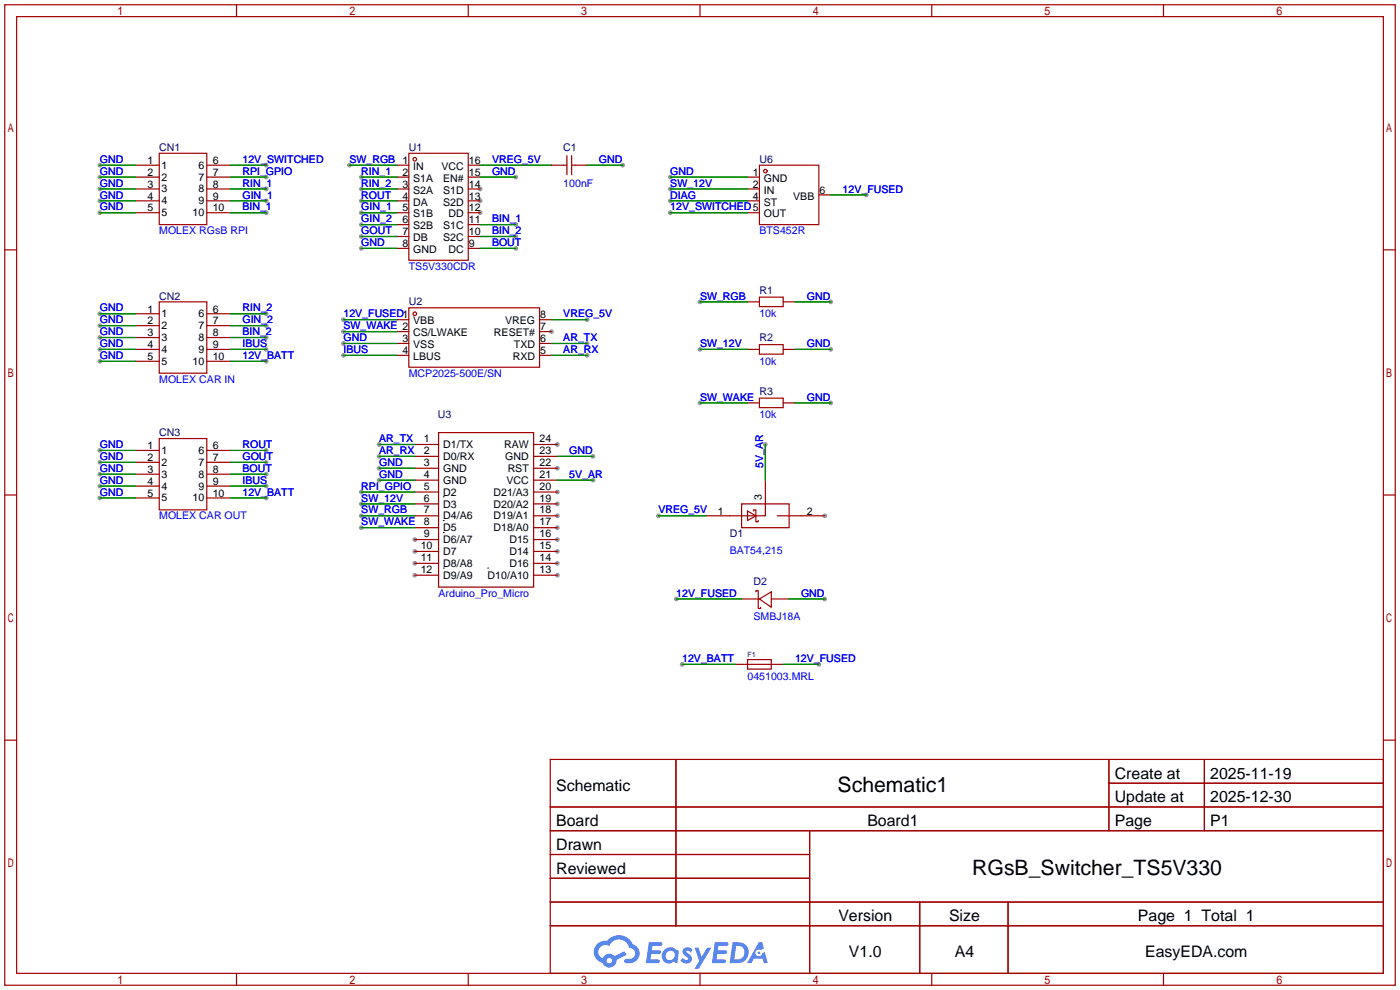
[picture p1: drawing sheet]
<svg xmlns="http://www.w3.org/2000/svg" width="299mm" height="212mm" viewBox="0 0 299 212" stroke-linecap="round" stroke-linejoin="round" font-family="sans-serif">
<g fill="#999">
<circle cx="102.6" cy="45.5" r=".51"/>
<circle cx="102.6" cy="42.9" r=".51"/>
<circle cx="102.6" cy="40.4" r=".51"/>
<circle cx="117.9" cy="70.9" r=".51"/>
<circle cx="88.6" cy="117.9" r=".51"/>
<circle cx="88.6" cy="120.4" r=".51"/>
<circle cx="88.6" cy="122.9" r=".51"/>
<circle cx="119.1" cy="122.9" r=".51"/>
<circle cx="119.1" cy="120.4" r=".51"/>
<circle cx="119.1" cy="117.9" r=".51"/>
<circle cx="119.1" cy="115.3" r=".51"/>
<circle cx="119.1" cy="112.8" r=".51"/>
<circle cx="119.1" cy="110.2" r=".51"/>
<circle cx="119.1" cy="107.7" r=".51"/>
<circle cx="119.1" cy="105.2" r=".51"/>
<circle cx="119.1" cy="100.1" r=".51"/>
<circle cx="119.1" cy="95" r=".51"/>
<circle cx="88.6" cy="115.3" r=".51"/>
<circle cx="176.3" cy="110.2" r=".51"/>
<circle cx="77.2" cy="37.8" r=".51"/>
<circle cx="77.2" cy="40.4" r=".51"/>
<circle cx="77.2" cy="42.9" r=".51"/>
<circle cx="77.2" cy="45.5" r=".51"/>
<circle cx="77.2" cy="48" r=".51"/>
<circle cx="77.2" cy="50.5" r=".51"/>
<circle cx="77.2" cy="53.1" r=".51"/>
<circle cx="110.2" cy="48" r=".51"/>
<circle cx="110.2" cy="50.5" r=".51"/>
<circle cx="110.2" cy="53.1" r=".51"/>
<circle cx="21.3" cy="67.1" r=".51"/>
<circle cx="21.3" cy="69.6" r=".51"/>
<circle cx="21.3" cy="72.1" r=".51"/>
<circle cx="21.3" cy="74.7" r=".51"/>
<circle cx="21.3" cy="77.2" r=".51"/>
<circle cx="56.9" cy="77.2" r=".51"/>
<circle cx="56.9" cy="74.7" r=".51"/>
<circle cx="56.9" cy="72.1" r=".51"/>
<circle cx="56.9" cy="69.6" r=".51"/>
<circle cx="56.9" cy="67.1" r=".51"/>
<circle cx="21.3" cy="96.3" r=".51"/>
<circle cx="21.3" cy="98.8" r=".51"/>
<circle cx="21.3" cy="101.3" r=".51"/>
<circle cx="21.3" cy="103.9" r=".51"/>
<circle cx="21.3" cy="106.4" r=".51"/>
<circle cx="56.9" cy="106.4" r=".51"/>
<circle cx="56.9" cy="103.9" r=".51"/>
<circle cx="56.9" cy="101.3" r=".51"/>
<circle cx="56.9" cy="98.8" r=".51"/>
<circle cx="56.9" cy="96.3" r=".51"/>
<circle cx="110.2" cy="37.8" r=".51"/>
<circle cx="74.7" cy="35.3" r=".51"/>
<circle cx="56.9" cy="35.3" r=".51"/>
<circle cx="56.9" cy="37.8" r=".51"/>
<circle cx="56.9" cy="40.4" r=".51"/>
<circle cx="56.9" cy="42.9" r=".51"/>
<circle cx="56.9" cy="45.5" r=".51"/>
<circle cx="21.3" cy="45.5" r=".51"/>
<circle cx="21.3" cy="42.9" r=".51"/>
<circle cx="21.3" cy="40.4" r=".51"/>
<circle cx="21.3" cy="37.8" r=".51"/>
<circle cx="21.3" cy="35.3" r=".51"/>
<circle cx="125.5" cy="68.3" r=".51"/>
<circle cx="125.5" cy="73.4" r=".51"/>
<circle cx="125.5" cy="75.9" r=".51"/>
<circle cx="73.4" cy="68.3" r=".51"/>
<circle cx="73.4" cy="70.9" r=".51"/>
<circle cx="73.4" cy="73.4" r=".51"/>
<circle cx="73.4" cy="75.9" r=".51"/>
<circle cx="133.1" cy="35.3" r=".51"/>
<circle cx="143.3" cy="37.8" r=".51"/>
<circle cx="143.3" cy="40.4" r=".51"/>
<circle cx="143.3" cy="42.9" r=".51"/>
<circle cx="143.3" cy="45.5" r=".51"/>
<circle cx="185.2" cy="41.7" r=".51"/>
<circle cx="81" cy="95" r=".51"/>
<circle cx="81" cy="97.5" r=".51"/>
<circle cx="81" cy="100.1" r=".51"/>
<circle cx="81" cy="102.6" r=".51"/>
<circle cx="126.7" cy="97.5" r=".51"/>
<circle cx="126.7" cy="102.6" r=".51"/>
<circle cx="77.2" cy="105.2" r=".51"/>
<circle cx="77.2" cy="107.7" r=".51"/>
<circle cx="77.2" cy="110.2" r=".51"/>
<circle cx="77.2" cy="112.8" r=".51"/>
<circle cx="177.5" cy="64.5" r=".51"/>
<circle cx="177.5" cy="74.7" r=".51"/>
<circle cx="177.5" cy="86.1" r=".51"/>
<circle cx="149.6" cy="86.1" r=".51"/>
<circle cx="149.6" cy="74.7" r=".51"/>
<circle cx="149.6" cy="64.5" r=".51"/>
<circle cx="163.6" cy="95" r=".51"/>
<circle cx="140.7" cy="110.2" r=".51"/>
<circle cx="175" cy="142" r=".51"/>
<circle cx="145.8" cy="142" r=".51"/>
<circle cx="176.3" cy="128" r=".51"/>
<circle cx="144.5" cy="128" r=".51"/>
</g>
<g fill="none" stroke="#a10000" stroke-width=".25">
<path d="M1 1h297.2v209.6h-297.2zM3.6 3.6h292.1v204.4h-292.1zM50.5 1v2.6M100.1 1v2.6M149.6 1v2.6M199.1 1v2.6M248.7 1v2.6M1 53.4h2.6M295.7 53.4h2.5M1 105.8h2.6M295.7 105.8h2.5M1 158.2h2.6"/>
<path d="M295.7 158.2h2.5M117.6 162.3h178.1v45.7h-178.1zM117.6 172.5h178.1M117.6 177.5h178.1M144.5 162.3v35.6M173 177.5v30.5M237 162.3v15.2M237 167.4h58.7M257.4 162.3v15.2M117.6 182.6h55.4M117.6 192.8h178.1M117.6 187.7h55.4"/>
<path d="M117.6 197.9h178.1M196.6 192.8v15.2M215.4 192.8v15.2M50.5 208v2.6M100.1 208v2.6M149.6 208v2.6M199.1 208v2.6M248.7 208v2.6"/>
</g>
<g fill="#5487ff">
<path d="M146.2 202.7a1.3 1.3 0 0 1 1.8 .3l-.4 .6a.54 .54 0 0 0-.9-.2l.1 .2a1.28 1.28 0 0 1 .8 2 1.53 1.53 0 0 1-2.2-.3l.5-.6 .8 .5a.31 .31 0 0 0 .4-.3 .31 .31 0 0 0-.3-.4 1.12 1.12 0 0 1-.6-1.8z"/>
<path d="M148.5 202.5h.8l.7 2 1.1-2h1l-2.8 4.6h-.9l1-1.7z"/>
<path d="M138.7 201.4h1.6a1.31 1.31 0 0 1 1.3 .2 .4 .4 0 0 1-.4 .5l-1.8 .1-.1 .9h1.7a.4 .4 0 0 1 .3 .4 .4 .4 0 0 1-.4 .4h-1.7l-.2 1.2h1.4a.46 .46 0 0 1 .5 0 .46 .46 0 0 1 .1 .5l-.3 .2h-2.7z"/>
<path d="M152.8 201.4h1.6a1.32 1.32 0 0 1 1.3 .2 .39 .39 0 0 1-.4 .5l-1.7 .1-.2 .9h1.7a.4 .4 0 0 1 .3 .4 .4 .4 0 0 1-.4 .4h-1.7l-.2 1.2h1.4a.46 .46 0 0 1 .5 0 .46 .46 0 0 1 .1 .5l-.3 .2h-2.7z"/>
<path d="M162.2 201.4h.7l.4 1.3-.7 .4a.75 .75 0 0 0-1.1 .3 .75 .75 0 0 0 .5 1 .75 .75 0 0 0 .9-.7l.6-.2 .6 2.3h-.9l-.2-.9h-1.9l-.5 .9h-.9z"/>
<path d="M156.6 201.4l-.7 4.4h1.5a2.27 2.27 0 0 0 2.6-2.2 2.27 2.27 0 0 0-2.7-2.2zM157.3 202.1a1.5 1.5 0 0 1 1.8 1.6 1.5 1.5 0 0 1-1.9 1.4h-.3z"/>
<path d="M142 203a1.6 1.6 0 0 0-.3 2.3 1.6 1.6 0 0 0 2.3 .2l.8 .3 .3-2.4-.2-.3-.4-.1a1.58 1.58 0 0 0-2.5 0zM142.6 203.5a.98 .98 0 0 1 1.6 .4 .98 .98 0 0 1-1.1 1.3 .94 .94 0 0 1-.8-.7 .94 .94 0 0 1 .3-1z"/>
<path d="M127.6 201.8a2.37 2.37 0 0 0 1.2 4 1.54 1.54 0 0 0 1.7 1 1.54 1.54 0 0 0 1.3-1.6l2.1-1.1-.4-.8-2.1 1a1.57 1.57 0 0 0-2.6 .5 1.5 1.5 0 0 1-.7-2.1 1.5 1.5 0 0 1 2.1-.5 2.23 2.23 0 0 1 2.3-1.4 2.23 2.23 0 0 1 2 1.8 1.16 1.16 0 0 1 1.3 1.1 1.16 1.16 0 0 1-1.1 1.2h-.7a.47 .47 0 0 0-.6 .4 .47 .47 0 0 0 .4 .5 2.17 2.17 0 0 0 2.6-.9 2.17 2.17 0 0 0-.4-2.7l-.8-.4a3.2 3.2 0 0 0-5.4-.7l-1.2 .1zM129.7 205.3a.58 .58 0 0 1 1.1 0 .58 .58 0 0 1-1.1 0z"/>
<circle cx="162.2" cy="203.6" r=".28"/>
</g>
<g fill="none" stroke="#a10000" stroke-width=".25">
<path d="M29 35.3h5M29 37.8h5M34 32.8h10.2v15.2h-10.2zM44.2 35.3h5.1M44.2 37.8h5.1M84.8 35.3h2.6M84.8 37.8h2.6M87.4 32.8h12.7v22.8h-12.7zM100.1 35.3h2.5M100.1 37.8h2.5M117.9 35.3h3.3M121.2 33.3v4"/>
<path d="M122.2 35.3h3.3M122.2 33.3v4M159.8 37.8h2.5M162.3 35.3h12.7v12.7h-12.7zM29 40.4h5M29 42.9h5M29 45.5h5M44.2 40.4h5.1M44.2 42.9h5.1M44.2 45.5h5.1M84.8 40.4h2.6M84.8 42.9h2.6"/>
<path d="M84.8 45.5h2.6M84.8 48h2.6M84.8 50.5h2.6M84.8 53.1h2.6M100.1 40.4h2.5M100.1 42.9h2.5M100.1 45.5h2.5M100.1 48h2.5M100.1 50.5h2.5M100.1 53.1h2.5M159.8 40.4h2.5M159.8 42.9h2.5"/>
<path d="M159.8 45.5h2.5M175 41.7h2.5M29 67.1h5M29 69.6h5M29 72.1h5M29 74.7h5M29 77.2h5M34 64.5h10.2v15.3h-10.2zM44.2 67.1h5.1M44.2 69.6h5.1M44.2 72.1h5.1M44.2 74.7h5.1"/>
<path d="M44.2 77.2h5.1M84.8 68.3h2.6M84.8 70.9h2.6M84.8 73.4h2.6M84.8 75.9h2.6M87.4 65.8h27.9v12.7h-27.9zM115.3 68.3h2.6M115.3 70.9h2.6M115.3 73.4h2.6M115.3 75.9h2.6M159.8 74.7h2.5M159.8 64.5h2.5"/>
<path d="M162.3 63.5h5.1v2h-5.1zM162.3 73.7h5.1v2h-5.1zM167.4 74.7h2.5M167.4 64.5h2.5M29 96.3h5M29 98.8h5M34 93.7h10.2v15.3h-10.2zM44.2 96.3h5.1M44.2 98.8h5.1M88.6 95h5.1M88.6 97.5h5.1M93.7 92.5h20.3v33h-20.3z"/>
<path d="M114 95h5.1M114 97.5h5.1M159.8 86.1h2.5M162.3 85.1h5.1v2h-5.1zM167.4 86.1h2.5M29 101.3h5M29 103.9h5M29 106.4h5M44.2 101.3h5.1M44.2 103.9h5.1M44.2 106.4h5.1M88.6 117.9h5.1"/>
<path d="M88.6 115.3h5.1M88.6 112.8h5.1M88.6 110.2h5.1M88.6 107.7h5.1M88.6 105.2h5.1M88.6 102.6h5.1M88.6 100.1h5.1M114 117.9h5.1M114 115.3h5.1M114 112.8h5.1M114 110.2h5.1M114 107.7h5.1"/>
<path d="M114 105.2h5.1M114 102.6h5.1M114 100.1h5.1M158.5 107.7h10.2v5.1h-10.2zM159.8 109.2l1.7 1-1.7 1.1zM161 109.2v-.2h.5v2.5h.6v-.2M163.6 102.6v7.6h-12.7M166.1 110.2h10.2M88.6 120.4h5.1M88.6 122.9h5.1M114 120.4h5.1M114 122.9h5.1"/>
<path d="M158.5 128h3.8M161.5 126.5v-.3h.6v3.8h.5v-.2M162.3 128l2.5-1.5v3.3zM164.8 128h3.9M157.2 142h10.2M159.8 141h5v2h-5z"/>
<circle cx="88.6" cy="34" r=".38"/>
<circle cx="163.6" cy="36.6" r=".38"/>
<circle cx="88.6" cy="67.1" r=".38"/>
</g>
<g fill="none" stroke="#008700" stroke-width=".25">
<path d="M21.3 35.3h7.7M21.3 37.8h7.7M49.3 35.3h7.6M49.3 37.8h7.6M74.7 35.3h10.1M77.2 37.8h7.6M102.6 35.3h15.3M102.6 37.8h7.6M125.5 35.3h7.6M143.3 37.8h16.5M21.3 40.4h7.7M21.3 42.9h7.7"/>
<path d="M21.3 45.5h7.7M49.3 40.4h7.6M49.3 42.9h7.6M49.3 45.5h7.6M77.2 40.4h7.6M77.2 42.9h7.6M77.2 45.5h7.6M77.2 48h7.6M77.2 50.5h7.6M77.2 53.1h7.6M102.6 48h7.6M102.6 50.5h7.6"/>
<path d="M102.6 53.1h7.6M143.3 40.4h16.5M143.3 42.9h16.5M143.3 45.5h16.5M177.5 41.7h7.7M21.3 67.1h7.7M21.3 69.6h7.7M21.3 72.1h7.7M21.3 74.7h7.7M21.3 77.2h7.7M49.3 67.1h7.6M49.3 69.6h7.6"/>
<path d="M49.3 72.1h7.6M49.3 74.7h7.6M49.3 77.2h7.6M73.4 68.3h11.4M73.4 73.4h11.4M73.4 75.9h11.4M73.4 70.9h11.4M117.9 68.3h7.6M117.9 73.4h7.6M117.9 75.9h7.6M149.6 74.7h10.2M149.6 64.5h10.2"/>
<path d="M169.9 74.7h7.6M169.9 64.5h7.6M21.3 96.3h7.7M21.3 98.8h7.7M49.3 96.3h7.6M49.3 98.8h7.6M81 95h7.6M81 97.5h7.6M119.1 97.5h7.6M149.6 86.1h10.2M163.6 95v7.6M169.9 86.1h7.6"/>
<path d="M21.3 101.3h7.7M21.3 103.9h7.7M21.3 106.4h7.7M49.3 101.3h7.6M49.3 103.9h7.6M49.3 106.4h7.6M77.2 105.2h11.4M77.2 107.7h11.4M77.2 110.2h11.4M77.2 112.8h11.4M81 100.1h7.6M81 102.6h7.6"/>
<path d="M119.1 102.6h7.6M140.7 110.2h10.2M144.5 128h14M168.7 128h7.6M145.8 142h11.4M167.4 142h7.6"/>
</g>
<path d="M94.7 106.2h.1M94.7 111.2h.1M94.7 113.8h.1M94.7 121.4h.1M104.2 121.4h.1" fill="none" stroke="#000" stroke-width=".21"/>
<g font-size="4.5">
<text x="179" y="169.3">Schematic1</text>
<text x="207.8" y="187.1">RGsB_Switcher_TS5V330</text>
</g>
<g font-size="3.4">
<text x="238.3" y="166.4">Create at</text>
<text x="258.7" y="166.4">2025-11-19</text>
<text x="118.9" y="169">Schematic</text>
<text x="238.3" y="171.5">Update at</text>
<text x="258.7" y="171.5">2025-12-30</text>
<text x="118.9" y="176.6">Board</text>
<text x="185.4" y="176.6">Board1</text>
<text x="238.3" y="176.6">Page</text>
<text x="258.7" y="176.6">P1</text>
<text x="118.9" y="181.7">Drawn</text>
<text x="118.9" y="186.7">Reviewed</text>
<text x="179.2" y="196.9">Version</text>
<text x="202.8" y="196.9">Size</text>
<text x="243.2" y="196.9">Page 1 Total 1</text>
<text x="181.4" y="204.5">V1.0</text>
<text x="204.1" y="204.5">A4</text>
<text x="244.7" y="204.5">EasyEDA.com</text>
</g>
<g font-size="2.3" fill="#00f">
<text x="21.3" y="34.8">GND</text>
<text x="51.8" y="34.8">12V_SWITCHED</text>
<text x="74.7" y="34.8">SW_RGB 1</text>
<text x="105.2" y="34.8">VREG_5V</text>
<text x="128" y="34.8">GND</text>
<text x="21.3" y="39.9">GND</text>
<text x="21.3" y="37.3">GND</text>
<text x="51.8" y="37.3">RPI_GPIO</text>
<text x="51.8" y="39.9">RIN_1</text>
<text x="77.2" y="37.3">RIN_1</text>
<text x="77.2" y="39.9">RIN_2</text>
<text x="105.2" y="37.3">GND</text>
<text x="120.4" y="39.9">100nF</text>
<text x="143.3" y="37.3">GND</text>
<text x="143.3" y="39.9">SW_12V</text>
<text x="180.1" y="41.2">12V_FUSED</text>
<text x="21.3" y="45">GND</text>
<text x="21.3" y="42.4">GND</text>
<text x="51.8" y="42.4">GIN_1</text>
<text x="51.8" y="45">BIN_1</text>
<text x="77.2" y="42.4">ROUT</text>
<text x="77.2" y="45">GIN_1</text>
<text x="77.2" y="47.5">GIN_2</text>
<text x="105.2" y="47.5">BIN_1</text>
<text x="143.3" y="42.4">DIAG</text>
<text x="143.3" y="45">12V_SWITCHED5</text>
<text x="34" y="50">MOLEX RGsB RPI</text>
<text x="77.2" y="50">GOUT</text>
<text x="77.2" y="52.6">GND</text>
<text x="105.2" y="50">BIN_2</text>
<text x="105.2" y="52.6">BOUT</text>
<text x="162.3" y="50">BTS452R</text>
<text x="87.4" y="57.7">TS5V330CDR</text>
<text x="149.6" y="64">SW_RGB</text>
<text x="172.5" y="64">GND</text>
<text x="21.3" y="66.6">GND</text>
<text x="21.3" y="69.1">GND</text>
<text x="21.3" y="71.6">GND</text>
<text x="51.8" y="71.6">BIN_2</text>
<text x="51.8" y="69.1">GIN_2</text>
<text x="51.8" y="66.6">RIN_2</text>
<text x="73.4" y="67.8">12V_FUSED1</text>
<text x="73.4" y="70.4">SW_WAKE 2</text>
<text x="120.4" y="67.8">VREG_5V</text>
<text x="162.3" y="67.8">10k</text>
<text x="21.3" y="74.2">GND</text>
<text x="21.3" y="76.7">GND</text>
<text x="51.8" y="76.7">12V_BATT</text>
<text x="51.8" y="74.2">IBUS</text>
<text x="73.4" y="72.9">GND</text>
<text x="73.4" y="75.4">IBUS</text>
<text x="120.4" y="72.9">AR_TX</text>
<text x="120.4" y="75.4">AR_RX</text>
<text x="149.6" y="74.2">SW_12V</text>
<text x="162.3" y="78">10k</text>
<text x="172.5" y="74.2">GND</text>
<text x="34" y="81.8">MOLEX CAR IN</text>
<text x="87.4" y="80.5">MCP2025-500E/SN</text>
<text x="149.6" y="85.6">SW_WAKE</text>
<text x="162.3" y="89.4">10k</text>
<text x="172.5" y="85.6">GND</text>
<text x="21.3" y="95.8">GND</text>
<text x="51.8" y="95.8">ROUT</text>
<text x="81" y="94.5">AR_TX</text>
<text x="21.3" y="98.3">GND</text>
<text x="21.3" y="100.8">GND</text>
<text x="51.8" y="100.8">BOUT</text>
<text x="51.8" y="98.3">GOUT</text>
<text x="81" y="97">AR_RX</text>
<text x="81" y="99.6">GND</text>
<text x="121.7" y="97">GND</text>
<text x="163.1" y="100.1" transform="rotate(-90 163.1 100.1)">5V_AR</text>
<text x="21.3" y="103.4">GND</text>
<text x="21.3" y="105.9">GND</text>
<text x="51.8" y="105.9">12V_BATT</text>
<text x="51.8" y="103.4">IBUS</text>
<text x="77.2" y="104.7">RPI_GPIO</text>
<text x="77.2" y="107.2">SW_12V</text>
<text x="81" y="102.1">GND</text>
<text x="121.7" y="102.1">5V_AR</text>
<text x="34" y="111">MOLEX CAR OUT</text>
<text x="77.2" y="109.7">SW_RGB</text>
<text x="77.2" y="112.3">SW_WAKE</text>
<text x="140.7" y="109.7">VREG_5V</text>
<text x="156" y="118.4">BAT54,215</text>
<text x="93.7" y="127.5">Arduino_Pro_Micro</text>
<text x="144.5" y="127.5">12V_FUSED</text>
<text x="171.2" y="127.5">GND</text>
<text x="161" y="132.6">SMBJ18A</text>
<text x="145.8" y="141.5">12V_BATT</text>
<text x="169.9" y="141.5">12V_FUSED</text>
<text x="159.8" y="145.3">0451003.MRL</text>
</g>
<g font-size="2.3">
<text x="31.5" y="35">1</text>
<text x="45.5" y="35">6</text>
<text x="100.2" y="35">16</text>
<text x="31.5" y="37.6">2</text>
<text x="31.5" y="40.1">3</text>
<text x="34.5" y="36.1">1</text>
<text x="34.5" y="38.6">2</text>
<text x="34.5" y="41.1">3</text>
<text x="42.4" y="36.1">6</text>
<text x="42.4" y="38.6">7</text>
<text x="42.4" y="41.1">8</text>
<text x="45.5" y="37.6">7</text>
<text x="45.5" y="40.1">8</text>
<text x="86" y="37.6">2</text>
<text x="86" y="40.1">3</text>
<text x="88.3" y="36.3">IN</text>
<text x="88.3" y="38.8">S1A</text>
<text x="88.3" y="41.4">S2A</text>
<text x="94.4" y="36.3">VCC</text>
<text x="94.7" y="41.4">S1D</text>
<text x="94.7" y="38.8">EN#</text>
<text x="100.2" y="40.1">14</text>
<text x="100.2" y="37.6">15</text>
<text x="160.9" y="37.6">1</text>
<text x="160.9" y="40.1">2</text>
<text x="163.2" y="38.8">GND</text>
<text x="163.2" y="41.4">IN</text>
<text x="175.1" y="41.4">6</text>
<text x="31.5" y="42.7">4</text>
<text x="31.5" y="45.2">5</text>
<text x="34.5" y="43.7">4</text>
<text x="34.5" y="46.2">5</text>
<text x="41.2" y="46.2">10</text>
<text x="42.4" y="43.7">9</text>
<text x="45.5" y="42.7">9</text>
<text x="45.5" y="45.2">10</text>
<text x="86" y="42.7">4</text>
<text x="86" y="45.2">5</text>
<text x="86" y="47.7">6</text>
<text x="88.3" y="43.9">DA</text>
<text x="88.3" y="46.5">S1B</text>
<text x="94.7" y="43.9">S2D</text>
<text x="95.9" y="46.5">DD</text>
<text x="100.2" y="47.7">11</text>
<text x="100.2" y="45.2">12</text>
<text x="100.2" y="42.7">13</text>
<text x="160.9" y="42.7">4</text>
<text x="163.2" y="43.9">ST</text>
<text x="163.2" y="46.5">OUT</text>
<text x="169.5" y="42.7">VBB</text>
<text x="86" y="50.3">7</text>
<text x="86" y="52.8">8</text>
<text x="88.3" y="49">S2B</text>
<text x="88.3" y="51.5">DB</text>
<text x="94.7" y="51.5">S2C</text>
<text x="94.7" y="49">S1C</text>
<text x="100.2" y="52.8">9</text>
<text x="100.2" y="50.3">10</text>
<text x="88.3" y="54.1">GND</text>
<text x="95.9" y="54.1">DC</text>
<text x="31.5" y="66.8">1</text>
<text x="31.5" y="69.3">2</text>
<text x="31.5" y="71.9">3</text>
<text x="34.5" y="67.8">1</text>
<text x="34.5" y="70.3">2</text>
<text x="42.4" y="67.8">6</text>
<text x="42.4" y="70.3">7</text>
<text x="45.5" y="66.8">6</text>
<text x="45.5" y="69.3">7</text>
<text x="45.5" y="71.9">8</text>
<text x="88.3" y="69.3">VBB</text>
<text x="88.3" y="71.9">CS/LWAKE</text>
<text x="105.6" y="71.9">RESET#</text>
<text x="108" y="69.3">VREG</text>
<text x="115.4" y="70.6">7</text>
<text x="115.4" y="68.1">8</text>
<text x="31.5" y="74.4">4</text>
<text x="31.5" y="76.9">5</text>
<text x="34.5" y="72.9">3</text>
<text x="34.5" y="75.4">4</text>
<text x="34.5" y="78">5</text>
<text x="41.2" y="78">10</text>
<text x="42.4" y="72.9">8</text>
<text x="42.4" y="75.4">9</text>
<text x="45.5" y="74.4">9</text>
<text x="45.5" y="76.9">10</text>
<text x="86" y="73.1">3</text>
<text x="86" y="75.7">4</text>
<text x="88.3" y="74.4">VSS</text>
<text x="88.3" y="76.9">LBUS</text>
<text x="109.6" y="76.9">RXD</text>
<text x="109.8" y="74.4">TXD</text>
<text x="115.4" y="75.7">5</text>
<text x="115.4" y="73.1">6</text>
<text x="31.5" y="96">1</text>
<text x="45.5" y="96">6</text>
<text x="90.6" y="94.5">1</text>
<text x="94.7" y="95.8">D1/TX</text>
<text x="107.7" y="95.8">RAW</text>
<text x="115.3" y="94.5">24</text>
<text x="31.5" y="98.5">2</text>
<text x="31.5" y="101.1">3</text>
<text x="34.5" y="97">1</text>
<text x="34.5" y="99.6">2</text>
<text x="42.4" y="97">6</text>
<text x="42.4" y="99.6">7</text>
<text x="45.5" y="98.5">7</text>
<text x="45.5" y="101.1">8</text>
<text x="90.6" y="97">2</text>
<text x="90.6" y="99.6">3</text>
<text x="94.7" y="98.3">D0/RX</text>
<text x="94.7" y="100.8">GND</text>
<text x="108" y="98.3">GND</text>
<text x="108.5" y="100.8">RST</text>
<text x="115.3" y="99.6">22</text>
<text x="115.3" y="97">23</text>
<text x="31.5" y="103.6">4</text>
<text x="31.5" y="106.2">5</text>
<text x="34.5" y="102.1">3</text>
<text x="34.5" y="104.6">4</text>
<text x="34.5" y="107.2">5</text>
<text x="41.2" y="107.2">10</text>
<text x="42.4" y="102.1">8</text>
<text x="42.4" y="104.6">9</text>
<text x="45.5" y="103.6">9</text>
<text x="45.5" y="106.2">10</text>
<text x="90.6" y="102.1">4</text>
<text x="90.6" y="104.7">5</text>
<text x="90.6" y="107.2">6</text>
<text x="94.7" y="103.4">GND</text>
<text x="94.7" y="105.9">D2</text>
<text x="105.5" y="105.9">D21/A3</text>
<text x="108.2" y="103.4">VCC</text>
<text x="115.3" y="107.2">19</text>
<text x="115.3" y="104.7">20</text>
<text x="115.3" y="102.1">21</text>
<text x="162.8" y="106.9" transform="rotate(-90 162.8 106.9)">3</text>
<text x="90.6" y="109.7">7</text>
<text x="90.6" y="112.3">8</text>
<text x="94.7" y="108.5">D3</text>
<text x="94.7" y="111">D4/A6</text>
<text x="94.7" y="113.5">D5</text>
<text x="105.5" y="113.5">D18/A0</text>
<text x="105.5" y="111">D19/A1</text>
<text x="105.5" y="108.5">D20/A2</text>
<text x="115.3" y="112.3">17</text>
<text x="115.3" y="109.7">18</text>
<text x="153.4" y="110">1</text>
<text x="172.5" y="110">2</text>
<text x="89.9" y="117.4">10</text>
<text x="89.9" y="119.9">11</text>
<text x="90.6" y="114.8">9</text>
<text x="94.7" y="118.6">D7</text>
<text x="94.7" y="116.1">D6/A7</text>
<text x="108.9" y="118.6">D14</text>
<text x="108.9" y="116.1">D15</text>
<text x="115.3" y="119.9">14</text>
<text x="115.3" y="117.4">15</text>
<text x="115.3" y="114.8">16</text>
<text x="89.9" y="122.4">12</text>
<text x="94.7" y="121.2">D8/A8</text>
<text x="94.7" y="123.7">D9/A9</text>
<text x="104.2" y="123.7">D10/A10</text>
<text x="108.9" y="121.2">D16</text>
<text x="115.3" y="122.4">13</text>
</g>
<g font-size="2.3" fill="#000080">
<text x="34" y="32.3">CN1</text>
<text x="87.4" y="32.3">U1</text>
<text x="120.4" y="32.3">C1</text>
<text x="162.3" y="34.8">U6</text>
<text x="34" y="64">CN2</text>
<text x="87.4" y="65.3">U2</text>
<text x="162.3" y="62.7">R1</text>
<text x="162.3" y="72.9">R2</text>
<text x="93.5" y="89.4">U3</text>
<text x="162.3" y="84.3">R3</text>
<text x="34" y="93.2">CN3</text>
<text x="156" y="114.8">D1</text>
<text x="161" y="125">D2</text>
</g>
<text font-size="1.5" fill="#000080" x="159.8" y="140.4">F1</text>
</svg>
